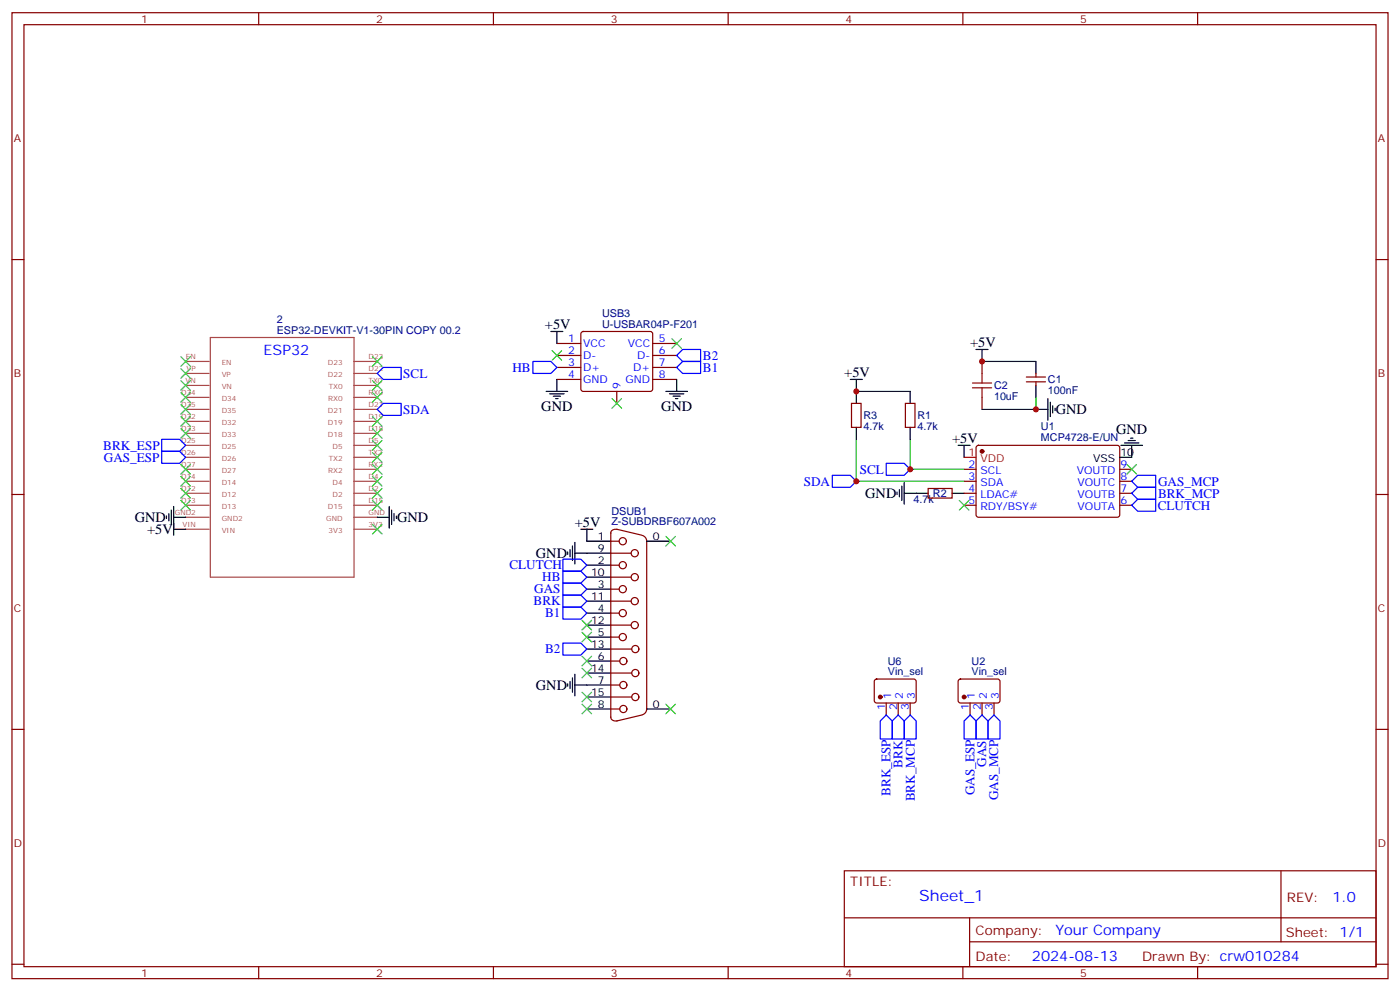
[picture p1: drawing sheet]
<svg xmlns="http://www.w3.org/2000/svg" width="412mm" height="292mm" viewBox="0 0 412 292" stroke-linecap="round" stroke-linejoin="round" font-family="sans-serif">
<g fill="none" stroke="#870000" stroke-width=".35">
<path d="M3.5 3.7h405.4v284.4h-405.4zM7.1 7.3h398.2v277.3h-398.2zM76.2 3.7v3.6M145.3 3.7v3.6M214.5 3.7v3.6M283.6 3.7v3.6M352.8 3.7v3.6M3.5 76.4h3.6M405.3 76.4h3.6M171.3 97.8l.5-.2h19.8l.5 .2 .2 .5v16.2l-.3 .5-.4 .2h-19.8l-.5-.2-.2-.5v-16.2zM164 111.7h7.1M164 108.2h7.1"/>
<path d="M164 104.6h7.1M164 101.1h7.1M181.7 115.2v3.5M192.3 111.7h7M192.3 108.2h7M192.3 104.6h7M192.3 101.1h7M250.8 118.7h2.8v7.1h-2.8zM266.7 118.7h2.8v7.1h-2.8zM289.3 106.4v3.5M289.3 117v3.5M302.3 112.4h5.7"/>
<path d="M302.3 111h5.7M305.2 109.9v1.1M305.2 112.4v1.1M284 138.1h3.5M287.7 131.3l.5-.2h41.2l.4 .7v20l-.7 .5-41.2-.1-.4-.6v-19.8zM329.8 138.1h3.6M3.5 145.6h3.6M179.9 156.8v54.4M179.9 159.3h2.5M181.7 155.8l7.4 1.8M181.9 155.9a1.31 1.31 0 0 0-2 1.1M189.2 157.6a1.77 1.77 0 0 1 1.3 1.7v49.4a1.77 1.77 0 0 1-1.3 1.7"/>
<path d="M273.4 143.8h7.1v2.8h-7.1zM284 141.7h3.5M284 145.2h3.5M284 148.7h3.5M329.8 141.7h3.6M329.8 145.2h3.6M329.8 148.7h3.6M405.3 145.6h3.6M179.9 177h6M179.9 169.9h6M179.9 162.8h6M179.9 173.4h2.5"/>
<path d="M179.9 166.4h2.5M179.9 184h6M179.9 187.5h2.5M179.9 180.5h2.5M180.1 198.1h6M180.1 191.1h6M180.1 194.6h2.5M3.5 214.7h3.6M179.9 211.1a1.41 1.41 0 0 0 1.9 1.1M180.1 205.2h6M180.1 208.7h2.5M180.1 201.6h2.5"/>
<path d="M189.1 210.5l-7.4 1.7M257.8 200.1l.4-.2h11.2l.5 .7-.1 5.9-.6 .4h-11.2l-.5-.7v-5.6zM261.1 206.9v3.6M264.6 206.9v3.6M268.1 206.9v3.6M282.5 200.1l.4-.2h11.2l.5 .7-.1 5.9-.6 .4h-11.2l-.5-.7v-5.6zM285.8 206.9v3.6M289.3 206.9v3.6M292.8 206.9v3.6M405.3 214.7h3.6M248.7 256.3h156.6v28.3h-156.6zM377.3 256.4v20.8"/>
<path d="M248.7 270.2h156.5M285.6 277.2h119.6M285.6 270.2v14.1M3.5 283.8h3.6M76.2 284.6v3.5M145.3 284.6v3.5M214.5 284.6v3.5M283.6 284.6v3.5M352.8 284.6v3.5M405.3 283.8h3.6"/>
<circle cx="183.4" cy="159.3" r="1.06"/>
<circle cx="183.4" cy="166.4" r="1.06"/>
<circle cx="183.4" cy="173.4" r="1.06"/>
<circle cx="187" cy="177" r="1.06"/>
<circle cx="187" cy="162.8" r="1.06"/>
<circle cx="187" cy="169.9" r="1.06"/>
<circle cx="183.4" cy="180.5" r="1.06"/>
<circle cx="183.4" cy="187.5" r="1.06"/>
<circle cx="183.6" cy="194.6" r="1.06"/>
<circle cx="187" cy="184" r="1.06"/>
<circle cx="187.1" cy="198.1" r="1.06"/>
<circle cx="187.1" cy="191.1" r="1.06"/>
<circle cx="183.6" cy="208.7" r="1.06"/>
<circle cx="183.6" cy="201.6" r="1.06"/>
<circle cx="187.1" cy="205.2" r="1.06"/>
</g>
<g fill="none" stroke="#000" stroke-width=".35">
<path d="M162.3 97.6h3.5M164 97.6v3.5M160.9 115.2h6.3M161.9 115.9h4.3M163 116.6h2.1M163.7 117.3h.7M164 111.7v3.5M196.1 115.2h6.4M197.2 115.9h4.2M198.3 116.6h2.1M199 117.3h.7M199.3 111.7v3.5"/>
<path d="M250.5 111.7h3.5M252.2 111.7v7M268.1 115.2v3.5M287.5 102.9h3.5M289.3 102.9v3.5M305.2 106.4v3.5M305.2 113.5v3.5M308.7 117.3v6.4M309.4 118.4v4.2M310.1 119.5v2.1M252.2 125.8v3.5M268.1 125.8v3.5"/>
<path d="M282.2 131.1h3.6M284 131.1v3.5M305.2 120.5h3.5M310.8 120.2v.7M330.2 131.1h6.3M331.3 130.4h4.2M332.3 129.7h2.1M333 129h.7M333.4 131.1v3.5h-3.6M49 151.9v.7M49.7 151.2v2.1M50.4 150.1v4.3"/>
<path d="M51.2 155.8h3.5M51.2 152.3h3.5M51.2 149.1v8.5M111.1 152.3h3.6M114.7 149.1v6.3M115.4 150.1v4.3M116.1 151.2v2.1M116.8 151.9v.7M169.3 159.7v6.3M171.1 155.8h3.5M172.9 155.8v3.5h7M190.5 159.3h7.1"/>
<path d="M264.2 144.9v.7M264.9 144.1v2.2M265.6 143.1v4.2M266.3 145.2h7.1M266.3 142v6.4M280.5 145.2h3.5M167.2 162.5v.7M167.9 161.8v2.1M168.6 160.7v4.3M169.3 162.8h10.6M172.9 177h7M172.9 169.9h7"/>
<path d="M172.9 173.4h7M172.9 166.4h7M168.6 199.5v4.3M169.3 198.5v6.3M172.9 198.1h7M172.9 191.1h7M172.9 184h7M172.9 194.6h7M172.9 187.5h7M172.9 180.5h7M167.2 201.3v.7M167.9 200.6v2.1"/>
<path d="M169.3 201.6h10.6M172.9 205.2h7M172.9 208.7h7M190.5 208.7h7.1"/>
</g>
<g fill="none" stroke="#3c3" stroke-width=".35">
<path d="M197.9 99.7l2.8 2.8M200.7 99.7l-2.8 2.8M53.3 105l2.8 2.8M53.3 108.5l2.8 2.8M53.3 112l2.8 2.9M53.3 115.6l2.8 2.8M53.3 119.1l2.8 2.8M56.1 105l-2.8 2.8M56.1 108.5l-2.8 2.8M56.1 112l-2.8 2.9M56.1 115.6l-2.8 2.8M56.1 119.1l-2.8 2.8"/>
<path d="M109.7 115.6l2.8 2.8M109.7 112l2.8 2.9M109.7 105l2.8 2.8M112.5 115.6l-2.8 2.8M112.5 112l-2.8 2.9M112.5 105l-2.8 2.8M162.6 103.2l2.9 2.8M165.5 103.2l-2.9 2.8M180.3 117.3l2.8 2.9M183.1 117.3l-2.8 2.9M53.3 122.6l2.8 2.8M53.3 126.2l2.8 2.8"/>
<path d="M53.3 136.7l2.8 2.9M56.1 122.6l-2.8 2.8M56.1 126.2l-2.8 2.8M56.1 136.7l-2.8 2.9M109.7 136.7l2.8 2.9M109.7 133.2l2.8 2.8M109.7 129.7l2.8 2.8M109.7 126.2l2.8 2.8M109.7 122.6l2.8 2.8M112.5 136.7l-2.8 2.9M112.5 133.2l-2.8 2.8M112.5 129.7l-2.8 2.8"/>
<path d="M112.5 126.2l-2.8 2.8M112.5 122.6l-2.8 2.8M332 136.7l2.8 2.9M334.8 136.7l-2.8 2.9M53.3 140.3l2.8 2.8M53.3 143.8l2.8 2.8M53.3 147.3l2.8 2.8M56.1 140.3l-2.8 2.8M56.1 143.8l-2.8 2.8M56.1 147.3l-2.8 2.8M109.7 154.4l2.8 2.8M109.7 147.3l2.8 2.8"/>
<path d="M109.7 143.8l2.8 2.8M109.7 140.3l2.8 2.8M112.5 154.4l-2.8 2.8M112.5 147.3l-2.8 2.8M112.5 143.8l-2.8 2.8M112.5 140.3l-2.8 2.8M196.1 157.9l2.9 2.8M199 157.9l-2.9 2.8M282.6 147.3l2.8 2.8M285.4 147.3l-2.8 2.8M171.4 182.6l2.9 2.8M171.4 186.1l2.9 2.8"/>
<path d="M171.4 193.2l2.9 2.8M171.4 196.7l2.9 2.8M174.3 182.6l-2.9 2.8M174.3 186.1l-2.9 2.8M174.3 193.2l-2.9 2.8M174.3 196.7l-2.9 2.8M171.4 207.3l2.9 2.8M171.4 203.8l2.9 2.8M174.3 207.3l-2.9 2.8M174.3 203.8l-2.9 2.8M196.1 207.3l2.9 2.8M199 207.3l-2.9 2.8"/>
</g>
<g fill="none" stroke="#00f" stroke-width=".35">
<path d="M111.1 109.9l1.8-1.7h5.3v3.5h-5.3zM157 106.4h5.3l1.7 1.8-1.7 1.7h-5.3zM199.3 108.2l1.8-1.8h5.3v3.5h-5.3zM199.3 104.6l1.8-1.7h5.3v3.5h-5.3zM47.6 129.3h5.3l1.8 1.8-1.8 1.8h-5.3zM47.6 132.9h5.3l1.8 1.7-1.8 1.8h-5.3zM111.1 120.5l1.8-1.8h5.3v3.6h-5.3zM245.2 139.9h5.3l1.7 1.8-1.7 1.7h-5.3zM261.1 136.4h5.2l1.8 1.7-1.8 1.8h-5.2zM333.4 141.7l1.7-1.8h5.3v3.5h-5.3zM333.4 145.2l1.7-1.8h5.3v3.6h-5.3zM333.4 148.7l1.7-1.7h5.3v3.5h-5.3z"/>
<path d="M165.8 171.7h5.3l1.8 1.7-1.8 1.8h-5.3zM165.8 175.2h5.3l1.8 1.8-1.8 1.7h-5.3zM165.8 168.1h5.3l1.8 1.8-1.8 1.8h-5.3zM165.8 178.7h5.3l1.8 1.8-1.8 1.7h-5.3zM165.8 164.6h5.3l1.8 1.8-1.8 1.7h-5.3zM165.8 189.3h5.3l1.8 1.8-1.8 1.7h-5.3zM261.1 210.5l1.7 1.7v5.3h-3.5v-5.3zM264.6 210.5l1.7 1.7v5.3h-3.5v-5.3zM268.1 210.5l1.8 1.7v5.3h-3.6v-5.3zM285.8 210.5l1.7 1.7v5.3h-3.5v-5.3zM289.3 210.5l1.7 1.7v5.3h-3.5v-5.3zM292.8 210.5l1.8 1.7v5.3h-3.6v-5.3z"/>
</g>
<g fill="none" stroke="#a64a4a" stroke-width=".35">
<path d="M62 99.3h42.3v70.6h-42.3zM54.7 117h6.9M54.7 113.5h6.9M54.7 109.9h6.9M54.7 106.4h6.9M104.2 117h6.9M104.2 113.5h6.9M104.2 109.9h6.9M104.2 106.4h6.9M54.7 138.1h6.9M54.7 134.6h6.9M54.7 131.1h6.9"/>
<path d="M54.7 127.6h6.9M54.7 124h6.9M54.7 120.5h6.9M104.2 138.1h6.9M104.2 134.6h6.9M104.2 131.1h6.9M104.2 127.6h6.9M104.2 124h6.9M104.2 120.5h6.9M54.7 155.8h6.9M54.7 152.3h6.9M54.7 148.7h6.9"/>
<path d="M54.7 145.2h6.9M54.7 141.7h6.9M104.2 155.8h6.9M104.2 152.3h6.9M104.2 148.7h6.9M104.2 145.2h6.9M104.2 141.7h6.9"/>
</g>
<g fill="#870000" stroke="#870000" stroke-width=".35">
<circle cx="289.3" cy="132.9" r=".53"/>
<circle cx="259.3" cy="205.2" r=".53"/>
<circle cx="284" cy="205.2" r=".53"/>
</g>
<path d="M284 134.6h3.5" fill="none" stroke="#f00" stroke-width=".35"/>
<path d="M252.2 115.2h15.9M289.3 106.4h15.9M305.2 117v3.5h-15.9M252.2 129.3v12.4h31.8M268.1 129.3v8.8h15.9" fill="none" stroke="#008700" stroke-width=".35"/>
<path d="M286.5 112.7h5.6M286.5 114.2h5.6M289.3 109.9v2.8M289.3 114.2v2.8" fill="none" stroke="#a10000" stroke-width=".35"/>
<g fill="#c00">
<circle cx="252.2" cy="115.2" r=".88"/>
<circle cx="268.1" cy="138.1" r=".88"/>
<circle cx="252.2" cy="141.7" r=".88"/>
<circle cx="305.2" cy="120.5" r=".88"/>
<circle cx="289.3" cy="106.4" r=".88"/>
</g>
<text font-size="4.6" fill="#00f" x="270.8" y="265.4">Sheet_1</text>
<g font-size="4.2">
<text x="160.5" y="96.9">+5V</text>
<text x="285.8" y="102.2">+5V</text>
<text x="248.7" y="111">+5V</text>
<text x="159.5" y="120.9">GND</text>
<text x="194.7" y="120.9">GND</text>
<text x="311" y="122">GND</text>
<text x="280.5" y="130.4">+5V</text>
<text x="328.8" y="127.8">GND</text>
<text x="254.9" y="146.7">GND</text>
<text x="39.7" y="153.7">GND</text>
<text x="116.9" y="153.7">GND</text>
<text x="169.3" y="155.1">+5V</text>
<text x="43.3" y="157.2">+5V</text>
<text x="157.9" y="164.2">GND</text>
<text x="157.9" y="203.1">GND</text>
</g>
<g font-size="4.2" fill="#00f">
<text x="77.6" y="104.6">ESP32</text>
<text x="392.5" y="265.6">1.0</text>
<text x="310.9" y="275.2">Your Company</text>
<text x="304" y="283">2024-08-13</text>
</g>
<g font-size="3.9" fill="#00f">
<text x="207.1" y="105.9">B2</text>
<text x="118.8" y="111.2">SCL</text>
<text x="150.9" y="109.4">HB</text>
<text x="207.1" y="109.4">B1</text>
<text x="118.8" y="121.8">SDA</text>
<text x="30.4" y="132.4">BRK_ESP</text>
<text x="30.6" y="135.9">GAS_ESP</text>
<text x="236.8" y="142.9">SDA</text>
<text x="253.3" y="139.4">SCL</text>
<text x="341.1" y="143">GAS_MCP</text>
<text x="341.1" y="146.5">BRK_MCP</text>
<text x="341" y="150">CLUTCH</text>
<text x="150" y="167.6">CLUTCH</text>
<text x="159.7" y="171.2">HB</text>
<text x="157.2" y="178.2">BRK</text>
<text x="157.4" y="174.7">GAS</text>
<text x="160.6" y="181.7">B1</text>
<text x="160.6" y="192.3">B2</text>
<text x="265.8" y="226" transform="rotate(-90 265.8 226)">BRK</text>
<text x="290.5" y="225.8" transform="rotate(-90 290.5 225.8)">GAS</text>
<text x="262.3" y="234.3" transform="rotate(-90 262.3 234.3)">BRK_ESP</text>
<text x="269.4" y="235.9" transform="rotate(-90 269.4 235.9)">BRK_MCP</text>
<text x="287" y="234.1" transform="rotate(-90 287 234.1)">GAS_ESP</text>
<text x="294.1" y="235.6" transform="rotate(-90 294.1 235.6)">GAS_MCP</text>
</g>
<g font-size="3.9" fill="#800">
<text x="250.5" y="260.9">TITLE:</text>
<text x="379.1" y="265.6">REV:</text>
<text x="287.4" y="275.1">Company:</text>
<text x="378.7" y="275.7">Sheet: 1/1</text>
<text x="287.4" y="282.8">Date:</text>
<text x="336.4" y="282.9">Drawn By: crw010284</text>
</g>
<g font-size="3.2" fill="#800">
<text x="41.6" y="6.7">1</text>
<text x="110.8" y="6.7">2</text>
<text x="179.9" y="6.7">3</text>
<text x="249.1" y="6.7">4</text>
<text x="318.2" y="6.7">5</text>
<text x="4.1" y="41.8">A</text>
<text x="405.9" y="41.8">A</text>
<text x="4.1" y="111">B</text>
<text x="405.9" y="111">B</text>
<text x="4.1" y="180.1">C</text>
<text x="405.9" y="180.1">C</text>
<text x="4.1" y="249.3">D</text>
<text x="405.9" y="249.3">D</text>
<text x="41.6" y="287.5">1</text>
<text x="110.8" y="287.5">2</text>
<text x="179.9" y="287.5">3</text>
<text x="249.1" y="287.5">4</text>
<text x="318.2" y="287.5">5</text>
</g>
<g font-size="3.2" fill="#000080">
<text x="81.5" y="95.2">2</text>
<text x="177.4" y="93.4">USB3</text>
<text x="81.5" y="98.3">ESP32-DEVKIT-V1-30PIN COPY 00.2</text>
<text x="177.4" y="96.5">U-USBAR04P-F201</text>
<text x="308.7" y="112.8">C1</text>
<text x="292.8" y="117.8">10uF</text>
<text x="292.8" y="114.6">C2</text>
<text x="308.7" y="116">100nF</text>
<text x="254.4" y="123.4">R3</text>
<text x="270.2" y="123.4">R1</text>
<text x="254.4" y="126.6">4.7k</text>
<text x="270.2" y="126.6">4.7k</text>
<text x="306.6" y="129.9">MCP4728-E/UN</text>
<text x="306.6" y="126.6">U1</text>
<text x="269.1" y="148.1">4.7k</text>
<text x="274.8" y="146.3">R2</text>
<text x="180.1" y="154.5">Z-SUBDRBF607A002</text>
<text x="180.1" y="151.5">DSUB1</text>
<text x="261.5" y="195.8">U6</text>
<text x="286.2" y="195.8">U2</text>
<text x="261.5" y="198.8">Vin_sel</text>
<text x="286.2" y="198.8">Vin_sel</text>
</g>
<g font-size="3.2" fill="#00f">
<text x="167.3" y="100.8">1</text>
<text x="194" y="100.8">5</text>
<text x="167.3" y="107.8">3</text>
<text x="167.3" y="104.3">2</text>
<text x="171.8" y="105.7">D-</text>
<text x="171.8" y="102.2">VCC</text>
<text x="185" y="102.2">VCC</text>
<text x="187.7" y="105.7">D-</text>
<text x="194" y="104.3">6</text>
<text x="194" y="107.8">7</text>
<text x="167.3" y="111.3">4</text>
<text x="171.8" y="112.7">GND</text>
<text x="171.8" y="109.2">D+</text>
<text x="184.3" y="112.7">GND</text>
<text x="186.5" y="109.2">D+</text>
<text x="194" y="111.3">8</text>
<text x="182.7" y="114.5" transform="rotate(-90 182.7 114.5)">9</text>
<text x="285.3" y="137.8">2</text>
<text x="330" y="137.8">9</text>
<text x="285.3" y="141.3">3</text>
<text x="288.8" y="139.6">SCL</text>
<text x="288.8" y="143.1">SDA</text>
<text x="317.2" y="139.6">VOUTD</text>
<text x="317.4" y="143.1">VOUTC</text>
<text x="330" y="141.3">8</text>
<text x="285.3" y="144.9">4</text>
<text x="285.3" y="148.4">5</text>
<text x="288.8" y="146.6">LDAC#</text>
<text x="317.4" y="146.6">VOUTB</text>
<text x="330" y="148.4">6</text>
<text x="330" y="144.9">7</text>
<text x="288.8" y="150.1">RDY/BSY#</text>
<text x="317.4" y="150.1">VOUTA</text>
<text x="260.7" y="209.1" transform="rotate(-90 260.7 209.1)">1</text>
<text x="262.5" y="205.6" transform="rotate(-90 262.5 205.6)">1</text>
<text x="264.2" y="209.1" transform="rotate(-90 264.2 209.1)">2</text>
<text x="266" y="205.6" transform="rotate(-90 266 205.6)">2</text>
<text x="267.8" y="209.1" transform="rotate(-90 267.8 209.1)">3</text>
<text x="269.5" y="205.6" transform="rotate(-90 269.5 205.6)">3</text>
<text x="285.4" y="209.1" transform="rotate(-90 285.4 209.1)">1</text>
<text x="287.2" y="205.6" transform="rotate(-90 287.2 205.6)">1</text>
<text x="288.9" y="209.1" transform="rotate(-90 288.9 209.1)">2</text>
<text x="290.7" y="205.6" transform="rotate(-90 290.7 205.6)">2</text>
<text x="292.5" y="209.1" transform="rotate(-90 292.5 209.1)">3</text>
<text x="294.2" y="205.6" transform="rotate(-90 294.2 205.6)">3</text>
</g>
<g font-size="3.2" fill="#f00">
<text x="285.3" y="134.3">1</text>
<text x="288.8" y="136">VDD</text>
</g>
<g font-size="3.2">
<text x="322" y="136">VSS</text>
<text x="330" y="134.3">10</text>
<text x="176.1" y="159">1</text>
<text x="192.3" y="159">0</text>
<text x="176.1" y="162.5">9</text>
<text x="176.1" y="166">2</text>
<text x="174.1" y="169.5">10</text>
<text x="176.1" y="173.1">3</text>
<text x="174.1" y="176.6">11</text>
<text x="174.1" y="183.7">12</text>
<text x="176.1" y="180.1">4</text>
<text x="174.1" y="190.7">13</text>
<text x="176.1" y="187.2">5</text>
<text x="174.1" y="197.8">14</text>
<text x="176.1" y="194.2">6</text>
<text x="176.1" y="201.3">7</text>
<text x="174.1" y="204.8">15</text>
<text x="176.1" y="208.4">8</text>
<text x="192.3" y="208.4">0</text>
</g>
<g font-size="2.1" fill="#a54b4b">
<text x="54.8" y="105.7">EN</text>
<text x="65.3" y="107.4">EN</text>
<text x="96.6" y="107.4">D23</text>
<text x="108.6" y="105.7">D23</text>
<text x="54.7" y="112.8">VN</text>
<text x="55" y="109.2">VP</text>
<text x="65.3" y="111">VP</text>
<text x="96.6" y="111">D22</text>
<text x="108.6" y="112.8">TX0</text>
<text x="108.6" y="109.2">D22</text>
<text x="53.4" y="119.8">D35</text>
<text x="53.4" y="116.3">D34</text>
<text x="65.3" y="118">D34</text>
<text x="65.3" y="114.5">VN</text>
<text x="96.7" y="118">RX0</text>
<text x="96.8" y="114.5">TX0</text>
<text x="108.6" y="119.8">D21</text>
<text x="108.6" y="116.3">RX0</text>
<text x="53.4" y="123.3">D32</text>
<text x="65.3" y="125.1">D32</text>
<text x="65.3" y="121.5">D35</text>
<text x="96.6" y="125.1">D19</text>
<text x="96.6" y="121.5">D21</text>
<text x="108.6" y="123.3">D19</text>
<text x="53.4" y="130.4">D25</text>
<text x="53.4" y="126.9">D33</text>
<text x="65.3" y="128.6">D33</text>
<text x="96.6" y="128.6">D18</text>
<text x="108.6" y="130.4">D5</text>
<text x="108.6" y="126.9">D18</text>
<text x="53.4" y="137.5">D27</text>
<text x="53.4" y="133.9">D26</text>
<text x="65.3" y="135.7">D26</text>
<text x="65.3" y="132.1">D25</text>
<text x="96.8" y="135.7">TX2</text>
<text x="98" y="132.1">D5</text>
<text x="108.6" y="137.5">RX2</text>
<text x="108.6" y="133.9">TX2</text>
<text x="53.4" y="141">D14</text>
<text x="65.3" y="142.7">D14</text>
<text x="65.3" y="139.2">D27</text>
<text x="96.7" y="139.2">RX2</text>
<text x="98" y="142.7">D4</text>
<text x="108.6" y="141">D4</text>
<text x="53.4" y="148">D13</text>
<text x="53.4" y="144.5">D12</text>
<text x="65.3" y="149.8">D13</text>
<text x="65.3" y="146.2">D12</text>
<text x="96.6" y="149.8">D15</text>
<text x="98" y="146.2">D2</text>
<text x="108.6" y="148">D15</text>
<text x="108.6" y="144.5">D2</text>
<text x="51.5" y="151.6">GND2</text>
<text x="53.8" y="155.1">VIN</text>
<text x="65.3" y="153.3">GND2</text>
<text x="96.1" y="153.3">GND</text>
<text x="108.6" y="155.1">3V3</text>
<text x="108.6" y="151.6">GND</text>
<text x="65.3" y="156.8">VIN</text>
<text x="96.8" y="156.8">3V3</text>
</g>
</svg>
